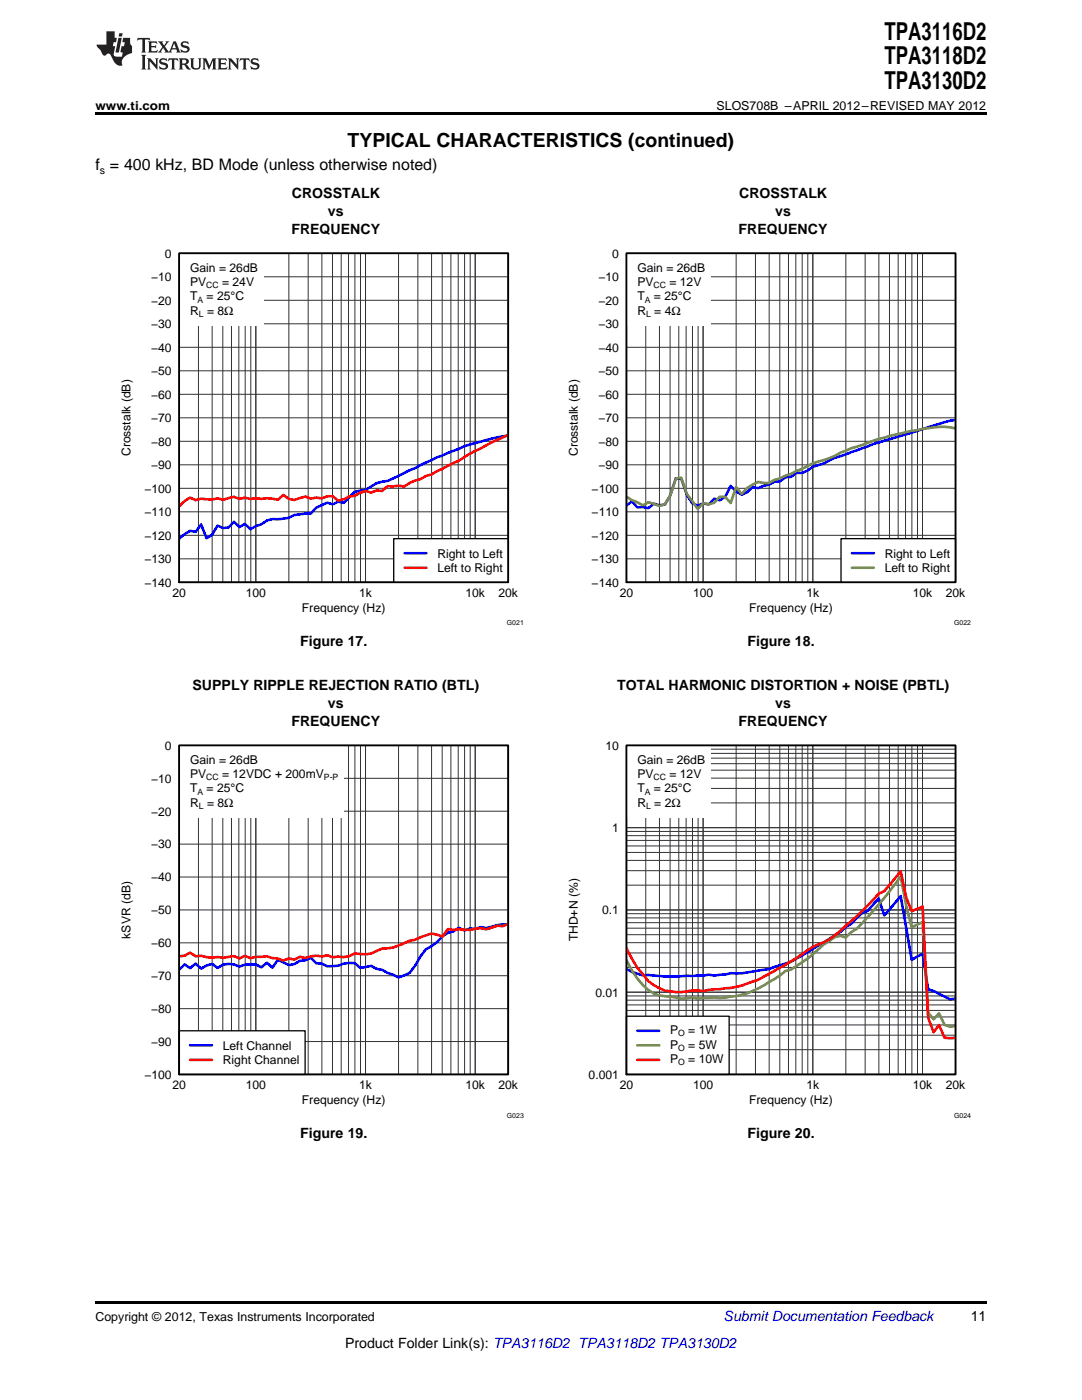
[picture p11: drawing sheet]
<svg xmlns="http://www.w3.org/2000/svg" width="216mm" height="279mm" viewBox="0 0 216 279" stroke-linecap="round" stroke-linejoin="round" font-family="sans-serif">
<g fill="#231f20">
<path d="M27.5 7.6l-.1 .5 .4-.2h.6v.1v2.1l-.2 .4h1l-.3-.4v-2.1l.1-.1h.5l.5 .2-.2-.5zM29.5 8.3l.2 .3v1.5l-.2 .4h1.8l.2-.6a1.04 1.04 0 0 1-1.3 .2v-.7h.6l.3 .2v-.6l-.3 .2h-.6v-.6l.8-.1 .4 .3-.2-.5zM31.5 8.3l.9 1.1-.9 1.1h.8l-.2-.2 .5-.7 .4 .7-.2 .2h1.5l-.1-.2 .1-.4h.9l.1 .4-.2 .2h1l-.3-.3-.7-1.9h-.5l-.9 2-.8-1 .9-1h-.8l.1 .3-.3 .5-.4-.6 .2-.2zM34.7 8.6l.4 1h-.7zM36.3 8.4a.63 .63 0 0 0-.2 .7 .63 .63 0 0 0 .6 .4l.6 .2 .1 .2a.75 .75 0 0 1-.7 .4 .75 .75 0 0 1-.6-.5l.1 .7 .1-.1a1.11 1.11 0 0 0 1.5-.6 1.13 1.13 0 0 0-1.2-.8l-.1-.4a1.04 1.04 0 0 1 1.2 .2l-.2-.5-.1 .1-.5-.2zM28.2 10.9l.2 .4v2.2l-.2 .4h1l-.3-.4v-2.2l.3-.4zM29.3 11.6l.3 .4v1.5l-.3 .4h.8l-.2-.4v-1.3l1.5 1.7v-1.9l.2-.4h-.7l.2 .4v.9l-1.1-1.3zM32 11.8a.62 .62 0 0 0-.2 .7 .62 .62 0 0 0 .6 .4l.6 .1 .1 .3a.76 .76 0 0 1-.7 .3 .76 .76 0 0 1-.6-.4l.1 .7 .1-.1a1.11 1.11 0 0 0 1.5-.6 1.13 1.13 0 0 0-1.2-.8l-.1-.4a1.04 1.04 0 0 1 1.2 .2l-.2-.6-.1 .1-.5-.1zM33.7 11.6l-.2 .6a.61 .61 0 0 1 .8-.3v1.6l-.2 .4h.9l-.2-.4v-1.6a.63 .63 0 0 1 .8 .3l-.2-.6zM35.6 11.6l.3 .4v1.5l-.3 .4h1l-.2-.2v-.8l.5 .2a.76 .76 0 0 0 1.2 .7l-1-1a.58 .58 0 0 0 .6-.5 .58 .58 0 0 0-.5-.6zM36.4 11.9h.1a.45 .45 0 0 1 .5 .1 .45 .45 0 0 1 .1 .5l-.7 .2zM37.9 11.6l.2 .2a2.17 2.17 0 0 0 .3 1.9 .99 .99 0 0 0 1.6-.6v-1.1l.2-.4h-.7l.2 .2a1.92 1.92 0 0 1-.2 1.8 .6 .6 0 0 1-.9-.5v-1.1l.2-.4zM40.4 11.6l.2 .4v1.5l-.2 .4h.7l-.2-.4v-1.4l.8 1.8 .8-1.8v1.4l-.2 .4h.9l-.2-.4v-1.5l.2-.4h-.8l-.6 1.5-.6-1.5zM43.4 11.6l.2 .4v1.5l-.2 .4h1.8l.2-.6a1.04 1.04 0 0 1-1.3 .1v-.6h.5l.4 .2v-.6l-.4 .2h-.5v-.7h.8l.3 .3-.1-.6zM45.5 11.6l.2 .4v1.5l-.2 .4h.7l-.2-.4v-1.3l1.5 1.7v-1.9l.2-.4h-.7l.2 .4v.9l-1.1-1.3zM47.9 11.6l-.1 .6a.61 .61 0 0 1 .8-.3v1.6l-.3 .4h1l-.3-.4 .1-1.6a.63 .63 0 0 1 .7 .3l-.1-.6zM50.2 11.8a.62 .62 0 0 0-.2 .7 .62 .62 0 0 0 .6 .4l.6 .1 .2 .3a.76 .76 0 0 1-.8 .3 .76 .76 0 0 1-.6-.4l.1 .7 .2-.1a1.11 1.11 0 0 0 1.5-.6 1.13 1.13 0 0 0-1.3-.8l-.1-.4a1.04 1.04 0 0 1 1.2 .2l-.1-.6-.2 .1-.5-.1z"/>
<path d="M21.2 6.3v2.6h-1.9l.1 .4 .7 .9a.91 .91 0 0 0 1 .8 .56 .56 0 0 1 .5-.3 .56 .56 0 0 1 .5 .3l.4 .8a1.53 1.53 0 0 0 1.9 1.2 1.54 1.54 0 0 1 1-2.1l.9-.3v-1.4a1.52 1.52 0 0 1-.3-1.6h-1.4l-.2 .8h.5l-.2 .8h-.4l-.2 1v.2l.4 .1-.2 .8a1.93 1.93 0 0 1-1.6-.3l.3-1.8h-.5l.2-.8h.4l.2-.8h-.4v-1.3zM23.6 7.6l-.6 2.9h.7l.6-2.9zM23.8 6.6l-.1 .7h.6l.2-.7z"/>
</g>
<path d="M35.7 50.6h65.7v65.6h-65.7z" fill="none" stroke="#000" stroke-width=".26"/>
<g fill="none" stroke="#333" stroke-width=".2">
<path d="M35.7 50.6h65.7v65.6h-65.7zM35.7 59.9h65.7M35.7 55.2h65.7M39.6 50.6v65.6M42.3 50.6v65.6M44.5 50.6v65.6M46.2 50.6v65.6M47.7 50.6v65.6M48.9 50.6v65.6M50 50.6v65.6M51 50.6v65.6M57.6 50.6v65.6"/>
<path d="M61.5 50.6v65.6M64.2 50.6v65.6M66.3 50.6v65.6M68.1 50.6v65.6M69.5 50.6v65.6M70.8 50.6v65.6M71.9 50.6v65.6M72.9 50.6v65.6M79.5 50.6v65.6M83.4 50.6v65.6M86.1 50.6v65.6M88.2 50.6v65.6"/>
<path d="M90 50.6v65.6M91.4 50.6v65.6M92.7 50.6v65.6M93.8 50.6v65.6M94.8 50.6v65.6M35.7 78.7h65.7M35.7 74h65.7M35.7 69.3h65.7M35.7 64.6h65.7M35.7 97.5h65.7M35.7 92.8h65.7M35.7 88.1h65.7"/>
<path d="M35.7 83.4h65.7M35.7 111.5h65.7M35.7 106.8h65.7M35.7 102.1h65.7"/>
</g>
<path d="M101.4 86.9a47.1 47.1 0 0 0-13.1 4l-1.1 .4-9.9 4.7-2.2 .4-2.1 1.4-2.2 .4-2.2 2.2-1.1-.3-1.1 .6-1.1-.4-2.2 1-1.1 1.2-3.3 .3-1.1 .5-1.1 .2-2.1 .1-1.1 .3-1.1 .7-1.1 .4-1.1 .6-1.1-1-1.1 .6-1.1-1.1-1.1 1.2-1.1 .1-1.1-.5-1.1 1.8-1.1 .7-1.1-2.7-1.1 1.5-1.1-.3-2.2 1.6" fill="none" stroke="#00f" stroke-width=".52"/>
<path d="M101.4 86.8l-7.6 3.8a16.5 16.5 0 0 1-4.4 2.3l-3.3 1.8-1.1 .3-1.1 .6-2.2 .8-1.1 .7-1.1-.2-1.1 .2-1.1-.1-1.1 1-1.1-.1-1 .4-1.1-.3-1.1 .3-1.1 .7-1.1 .1-1.1 .5-1.1 .3-1.1-.8h-1.1l-1.1 .3-1.1-.1-1.1 .2-1.1-.4-2.2 .7-1.1-.2-1.1-.8-1.1 .9-2.1-.3-3.3 .2-1.1-.3-1.1 .3-1.1-.5-2.2 .6-1.1-.2-1.1 .2-2.2-.2-1.1 .3-1.1-.5-1.1 .7-1.1 1.1" fill="none" stroke="#f00" stroke-width=".52"/>
<path d="M78.6 107.5h22.8v8.7h-22.8z" fill="#fff"/>
<path d="M78.6 107.5h22.8v8.7h-22.8z" fill="none" stroke="#000" stroke-width=".26"/>
<path d="M80.7 110.4h4.4" fill="none" stroke="#00f" stroke-width=".52"/>
<path d="M80.7 113.3h4.4" fill="none" stroke="#f00" stroke-width=".52"/>
<path d="M35.7 50.6h16.8v14.5h-16.8z" fill="#fff"/>
<path d="M35.7 50.6h65.7v65.6h-65.7z" fill="none" stroke="#000" stroke-width=".35"/>
<path d="M125 50.6h65.7v65.6h-65.7z" fill="none" stroke="#000" stroke-width=".26"/>
<g fill="none" stroke="#333" stroke-width=".2">
<path d="M125 50.6h65.7v65.6h-65.7zM125 59.9h65.7M125 55.2h65.7M128.9 50.6v65.6M131.6 50.6v65.6M133.7 50.6v65.6M135.4 50.6v65.6M136.9 50.6v65.6M138.2 50.6v65.6M139.3 50.6v65.6M140.3 50.6v65.6M146.9 50.6v65.6"/>
<path d="M150.7 50.6v65.6M153.5 50.6v65.6M155.6 50.6v65.6M157.3 50.6v65.6M158.8 50.6v65.6M160.1 50.6v65.6M161.2 50.6v65.6M162.2 50.6v65.6M168.8 50.6v65.6M172.6 50.6v65.6M175.4 50.6v65.6M177.5 50.6v65.6"/>
<path d="M179.2 50.6v65.6M180.7 50.6v65.6M182 50.6v65.6M183.1 50.6v65.6M184.1 50.6v65.6M125 78.7h65.7M125 74h65.7M125 69.3h65.7M125 64.6h65.7M125 97.5h65.7M125 92.8h65.7M125 88.1h65.7"/>
<path d="M125 83.4h65.7M125 111.5h65.7M125 106.8h65.7M125 102.1h65.7"/>
</g>
<path d="M190.7 83.8l-2.2 .5-9.9 3a70.1 70.1 0 0 0-9.8 3.4 13 13 0 0 0-4.4 1.8l-2.2 .6-1.1 .8-1.1 .5h-1.1l-1.1 .8h-1.1l-1.1 .9h-1l-1.1 .6-1.1 .2-1.1 .5-1.1-.2-1.1 1-1.1 .5-1.1-.6-1.1-1.1-1.1 2.1-1.1 .8-1.1-.4-1.1 1.2-1.1-.2-1.1 .4-1.1-.4-1.1-1.8-1.1-3.1-1-.2-1.1 3.4-1.1 1.9-1.1 .1-1.1-.3-1.1 .9-1.1-.2-1.1 .1-1.1-1.2-1.1 .8" fill="none" stroke="#00f" stroke-width=".52"/>
<path d="M190.7 85.5a16 16 0 0 0-7.7 .4 72.9 72.9 0 0 0-14.2 4.1l-1.1 .3a18.9 18.9 0 0 1-5.5 2.2l-4.4 2.1-1.1 .3-1.1 .6-1 .3-1.1 .6-2.2-.2-2.2 1.2-1.1 1.2-1.1-1.4-1.1 3.2-1.1-1.2-1.1-.1-1.1 1.3-1.1 .2-1.1-.2-1.1 1.2-2.2-3-1.1-3.3-1 .2-1.1 3.4-1.1 1.7-1.1 .4-2.2-.8-1.1 .7-3.3-1.8" fill="none" stroke="#6e8b3d" stroke-width=".52"/>
<path d="M167.8 107.5h22.9v8.7h-22.9z" fill="#fff"/>
<path d="M167.8 107.5h22.9v8.7h-22.9z" fill="none" stroke="#000" stroke-width=".26"/>
<path d="M170 110.4h4.3" fill="none" stroke="#00f" stroke-width=".52"/>
<path d="M170 113.3h4.3" fill="none" stroke="#6e8b3d" stroke-width=".52"/>
<path d="M125 50.6h16.8v14.5h-16.8z" fill="#fff"/>
<path d="M125 50.6h65.7v65.6h-65.7z" fill="none" stroke="#000" stroke-width=".35"/>
<path d="M35.7 148.8h65.7v65.6h-65.7z" fill="none" stroke="#000" stroke-width=".26"/>
<g fill="none" stroke="#333" stroke-width=".2">
<path d="M35.7 148.8h65.7v65.6h-65.7zM35.7 155.3h65.7M39.6 148.8v65.6M42.3 148.8v65.6M44.5 148.8v65.6M46.2 148.8v65.6M47.7 148.8v65.6M48.9 148.8v65.6M50 148.8v65.6M51 148.8v65.6M57.6 148.8v65.6M61.5 148.8v65.6"/>
<path d="M64.2 148.8v65.6M66.3 148.8v65.6M68.1 148.8v65.6M69.5 148.8v65.6M70.8 148.8v65.6M71.9 148.8v65.6M72.9 148.8v65.6M79.5 148.8v65.6M83.4 148.8v65.6M86.1 148.8v65.6M88.2 148.8v65.6M90 148.8v65.6"/>
<path d="M91.4 148.8v65.6M92.7 148.8v65.6M93.8 148.8v65.6M94.8 148.8v65.6M35.7 175h65.7M35.7 168.5h65.7M35.7 161.9h65.7M35.7 194.7h65.7M35.7 188.2h65.7M35.7 181.6h65.7M35.7 207.9h65.7M35.7 201.3h65.7"/>
</g>
<path d="M101.4 184.5a11.7 11.7 0 0 0-4.4 .7l-1.1-.2-1.1 .4-1-.1-1.1 .4-1.1-.5-1.1 .7-1.1 .3-1.1 .7-1.1 1.1-2.2 1.4-3.3 4.8-2.2 .9-3.3-1.5-1.1-.2-1-.6-2.2 .3-1.1-.9h-1.1l-1.1 .1-1.1 .4-2.2 .1-1.1-.5-1.1-.1-1.1-1.1-1.1 .5-1.1 .2-1.1 .6-1.1 .2-2.2-1.1-1 1.6-1.1-1-1.1 .9-1.1-.5h-2.2l-1.1 .4a3.9 3.9 0 0 0-4.4 .3l-1.1-.8-1.1 .3-1.1 .6-1.1-1-1.1 .9-1.1-.7-1.1 1" fill="none" stroke="#00f" stroke-width=".52"/>
<path d="M101.4 184.3l-1.1 .5-1.1-.1-2.2 .8-1.1-.3-2.1 .4-2.2-.2-1.1 .2-1.1-.2-1.1 1.5-2.2-.6-3.3 1.3-1.1 .1a14.4 14.4 0 0 1-4.4 1.6h-1.1l-1.1 .5a6 6 0 0 1-4.3 .5l-1.1 .5-1.1 .2-1.1-.1-1.1 .1-1.1-.4-1.1 .3-1.1-.2-2.2 .5-1.1-.3-1.1 .6-1.1-.2-1.1 .4-1.1-.4-1-.1-1.1-.4-2.2 .2-1.1 .2-1.1-.5-1.1 .6-1.1-.5-2.2 .4-1.1-.2-1.1 .1-2.2-.3-1.1 .1-1.1-.8-1.1 .6-1.1 .1" fill="none" stroke="#f00" stroke-width=".52"/>
<path d="M35.7 205.7h25.2v8.7h-25.2z" fill="#fff"/>
<path d="M35.7 205.7h25.2v8.7h-25.2z" fill="none" stroke="#000" stroke-width=".26"/>
<path d="M37.9 208.6h4.4" fill="none" stroke="#00f" stroke-width=".52"/>
<path d="M37.9 211.5h4.4" fill="none" stroke="#f00" stroke-width=".52"/>
<path d="M35.7 148.8h32.9v14.5h-32.9z" fill="#fff"/>
<path d="M35.7 148.8h65.7v65.6h-65.7z" fill="none" stroke="#000" stroke-width=".35"/>
<path d="M125 148.8h65.7v65.6h-65.7z" fill="none" stroke="#000" stroke-width=".26"/>
<g fill="none" stroke="#333" stroke-width=".2">
<path d="M125 148.8h65.7v65.6h-65.7zM125 157.3h65.7M125 155.3h65.7M125 153.7h65.7M125 152.4h65.7M125 151.3h65.7M125 150.4h65.7M125 149.5h65.7M128.9 148.8v65.6M131.6 148.8v65.6M133.7 148.8v65.6M135.4 148.8v65.6"/>
<path d="M136.9 148.8v65.6M138.2 148.8v65.6M139.3 148.8v65.6M140.3 148.8v65.6M146.9 148.8v65.6M150.7 148.8v65.6M153.5 148.8v65.6M155.6 148.8v65.6M157.3 148.8v65.6M158.8 148.8v65.6M160.1 148.8v65.6M161.2 148.8v65.6"/>
<path d="M162.2 148.8v65.6M168.8 148.8v65.6M172.6 148.8v65.6M175.4 148.8v65.6M177.5 148.8v65.6M179.2 148.8v65.6M180.7 148.8v65.6M182 148.8v65.6M183.1 148.8v65.6M184.1 148.8v65.6M125 176.7h65.7M125 173.8h65.7"/>
<path d="M125 171.7h65.7M125 170.1h65.7M125 168.8h65.7M125 167.7h65.7M125 166.8h65.7M125 165.9h65.7M125 165.2h65.7M125 160.2h65.7M125 199.6h65.7M125 198.8h65.7M125 198h65.7M125 193.1h65.7"/>
<path d="M125 190.2h65.7M125 188.1h65.7M125 186.5h65.7M125 185.2h65.7M125 184.1h65.7M125 183.2h65.7M125 182.3h65.7M125 181.6h65.7M125 209.5h65.7M125 206.6h65.7M125 204.5h65.7M125 203h65.7"/>
<path d="M125 201.7h65.7M125 200.6h65.7"/>
</g>
<path d="M125 193.4l1.1 .6 2.2 .6h1.1l3.3 .3 7.6-.2 1.1-.2 1.1 .2 3.3-.5a28.9 28.9 0 0 0 6.6-.7 23.4 23.4 0 0 0 8.7-3.5l6.6-4 1.1-1 1.1-.6 2.2-2.2 1.1-.4 2.1-2.5 1.1 3.4 3.3-3.9 2.2 12.8 2.2-1.2 1.1 7 1.1 .4 3.3 1.6 1.1-.1" fill="none" stroke="#00f" stroke-width=".52"/>
<path d="M125 191.6a14.8 14.8 0 0 0 5.5 6.7l1.1 .4 4.3 .6 2.2-.3 1.1 .3 3.3-.3a16.9 16.9 0 0 0 11-3l2.1-1.3 1.1-.9 1.1-.3 1.1-.7a26.6 26.6 0 0 0 5.5-4.3l2.2-1.5 1.1-.2 1.1 .3 1.1-1.1 1.1-.7a107.2 107.2 0 0 0 8.7-10.3l1.1 5.7 1.1 4.4 2.2-1.1 1.1 18.1 1.1 1.3 1.1-1.2 1.1 2.4 1.1 .3 1.1-.2" fill="none" stroke="#6e8b3d" stroke-width=".52"/>
<path d="M125 189.2a22.2 22.2 0 0 0 4.4 6.6 8.8 8.8 0 0 0 5.5 2.2h1l2.2-.4 2.2 .2 2.2-.4a25.1 25.1 0 0 0 13.1-4.3l3.3-1.9a18.1 18.1 0 0 1 5.5-3.1 34.8 34.8 0 0 0 6.6-5.3l4.3-4.4 1.1-.6 3.3-3.9 1.1 5.2 1.1 2.8 2.2-1 1.1 22.2 1.1 2.9 1.1-1.4 1.1 2.5h2.2" fill="none" stroke="#f00" stroke-width=".52"/>
<path d="M125 202.8h20.5v11.6h-20.5z" fill="#fff"/>
<path d="M125 202.8h20.5v11.6h-20.5z" fill="none" stroke="#000" stroke-width=".26"/>
<path d="M127.2 205.7h4.3" fill="none" stroke="#00f" stroke-width=".52"/>
<path d="M127.2 208.6h4.3" fill="none" stroke="#6e8b3d" stroke-width=".52"/>
<path d="M127.2 211.5h4.3" fill="none" stroke="#f00" stroke-width=".52"/>
<path d="M125 148.8h16.8v14.5h-16.8z" fill="#fff"/>
<path d="M125 148.8h65.7v65.6h-65.7z" fill="none" stroke="#000" stroke-width=".35"/>
<path d="M19 259.7h177.8v.5h-177.8z" fill="#000"/>
<g fill="#fff">
<path d="M156.1 228.9h.4v.7h-.4z"/>
<path d="M66.9 228.9h.3v.7h-.3z"/>
<path d="M156.1 130.7h.4v.7h-.4z"/>
<path d="M66.9 130.7h.3v.7h-.3z"/>
</g>
<path d="M19 22.5h177.8v.5h-177.8z" fill="#000"/>
<g font-size="4.9">
<text x="176.5" y="7.9">TPA3116D2</text>
<text x="176.5" y="12.8">TPA3118D2</text>
<text x="176.5" y="17.8">TPA3130D2</text>
</g>
<text font-size="3.9" x="69.4" y="29.3">TYPICAL CHARACTERISTICS (continued)</text>
<text font-size="3.2" x="19" y="34">f = 400 kHz, BD Mode (unless otherwise noted)</text>
<g font-size="2.8">
<text x="58.2" y="39.5">CROSSTALK</text>
<text x="147.5" y="39.5">CROSSTALK</text>
<text x="58.1" y="46.7">FREQUENCY</text>
<text x="65.4" y="43.1">vs</text>
<text x="147.4" y="46.7">FREQUENCY</text>
<text x="154.7" y="43.1">vs</text>
<text x="59.9" y="128.9">Figure 17.</text>
<text x="149.2" y="128.9">Figure 18.</text>
<text x="38.4" y="137.7">SUPPLY RIPPLE REJECTION RATIO (BTL)</text>
<text x="123.2" y="137.7">TOTAL HARMONIC DISTORTION + NOISE (PBTL)</text>
<text x="65.4" y="141.3">vs</text>
<text x="154.7" y="141.3">vs</text>
<text x="58.1" y="144.9">FREQUENCY</text>
<text x="147.4" y="144.9">FREQUENCY</text>
<text x="59.9" y="227.1">Figure 19.</text>
<text x="149.2" y="227.1">Figure 20.</text>
<text x="193.7" y="263.6">11</text>
<text x="68.9" y="269">Product Folder Link(s): TPA3116D2 TPA3118D2 TPA3130D2</text>
</g>
<text font-size="2.8" fill="#0000c8" x="144.4" y="263.6">Submit Documentation Feedback</text>
<g font-size="2.5">
<text x="19" y="21.9">www.ti.com</text>
<text x="143" y="21.9">SLOS708B –APRIL 2012–REVISED MAY 2012</text>
<text x="19" y="263.6">Copyright © 2012, Texas Instruments Incorporated</text>
</g>
<g font-size="2.4">
<text x="32.9" y="51.4">0</text>
<text x="122.2" y="51.4">0</text>
<text x="30.2" y="56.1">−10</text>
<text x="37.9" y="54.3">Gain = 26dB</text>
<text x="37.9" y="57">PV</text>
<text x="37.9" y="59.9">T</text>
<text x="41.2" y="59.9">= 25°C</text>
<text x="44.3" y="57">= 24V</text>
<text x="119.4" y="56.1">−10</text>
<text x="127.2" y="54.3">Gain = 26dB</text>
<text x="127.2" y="57">PV</text>
<text x="127.2" y="59.9">T</text>
<text x="130.5" y="59.9">= 25°C</text>
<text x="133.6" y="57">= 12V</text>
<text x="30.2" y="65.5">−30</text>
<text x="30.2" y="60.8">−20</text>
<text x="37.9" y="62.8">R</text>
<text x="41.3" y="62.8">= 8</text>
<text x="44.7" y="62.8">Ω</text>
<text x="119.4" y="65.5">−30</text>
<text x="119.4" y="60.8">−20</text>
<text x="127.2" y="62.8">R</text>
<text x="130.6" y="62.8">= 4</text>
<text x="134" y="62.8">Ω</text>
<text x="30.2" y="70.2">−40</text>
<text x="119.4" y="70.2">−40</text>
<text x="30.2" y="74.9">−50</text>
<text x="119.4" y="74.9">−50</text>
<text x="30.2" y="79.6">−60</text>
<text x="119.4" y="79.6">−60</text>
<text x="30.2" y="88.9">−80</text>
<text x="30.2" y="84.3">−70</text>
<text x="119.4" y="88.9">−80</text>
<text x="119.4" y="84.3">−70</text>
<text x="26" y="91" transform="rotate(-90 26 91)">Crosstalk (dB)</text>
<text x="30.2" y="93.6">−90</text>
<text x="115.3" y="91" transform="rotate(-90 115.3 91)">Crosstalk (dB)</text>
<text x="119.4" y="93.6">−90</text>
<text x="28.8" y="98.3">−100</text>
<text x="118.1" y="98.3">−100</text>
<text x="28.8" y="107.7">−120</text>
<text x="28.8" y="103">−110</text>
<text x="118.1" y="107.7">−120</text>
<text x="118.1" y="103">−110</text>
<text x="28.8" y="112.4">−130</text>
<text x="87.3" y="111.3">Right to Left</text>
<text x="118.1" y="112.4">−130</text>
<text x="176.5" y="111.3">Right to Left</text>
<text x="28.8" y="117.1">−140</text>
<text x="34.4" y="119.2">20</text>
<text x="49" y="119.2">100</text>
<text x="71.7" y="119.2">1k</text>
<text x="87.3" y="114.2">Left to Right</text>
<text x="92.9" y="119.2">10k</text>
<text x="99.5" y="119.2">20k</text>
<text x="118.1" y="117.1">−140</text>
<text x="123.7" y="119.2">20</text>
<text x="138.3" y="119.2">100</text>
<text x="160.9" y="119.2">1k</text>
<text x="176.5" y="114.2">Left to Right</text>
<text x="182.1" y="119.2">10k</text>
<text x="188.7" y="119.2">20k</text>
<text x="60.2" y="122.2">Frequency (Hz)</text>
<text x="149.5" y="122.2">Frequency (Hz)</text>
<text x="32.9" y="149.6">0</text>
<text x="120.8" y="149.6">10</text>
<text x="37.9" y="152.5">Gain = 26dB</text>
<text x="37.9" y="155.2">PV</text>
<text x="44.3" y="155.2">= 12VDC + 200mV</text>
<text x="127.2" y="152.5">Gain = 26dB</text>
<text x="127.2" y="155.2">PV</text>
<text x="133.6" y="155.2">= 12V</text>
<text x="30.2" y="156.2">−10</text>
<text x="37.9" y="161">R</text>
<text x="37.9" y="158.1">T</text>
<text x="41.2" y="158.1">= 25°C</text>
<text x="41.3" y="161">= 8</text>
<text x="44.7" y="161">Ω</text>
<text x="127.2" y="161">R</text>
<text x="127.2" y="158.1">T</text>
<text x="130.5" y="158.1">= 25°C</text>
<text x="130.6" y="161">= 2</text>
<text x="134" y="161">Ω</text>
<text x="30.2" y="162.8">−20</text>
<text x="122.2" y="166">1</text>
<text x="30.2" y="169.3">−30</text>
<text x="30.2" y="175.9">−40</text>
<text x="30.2" y="182.5">−50</text>
<text x="120.1" y="182.5">0.1</text>
<text x="26" y="187.3" transform="rotate(-90 26 187.3)">kSVR (dB)</text>
<text x="30.2" y="189">−60</text>
<text x="115.3" y="187.9" transform="rotate(-90 115.3 187.9)">THD+N (%)</text>
<text x="30.2" y="195.6">−70</text>
<text x="30.2" y="202.2">−80</text>
<text x="118.8" y="198.9">0.01</text>
<text x="30.2" y="208.7">−90</text>
<text x="44.5" y="209.5">Left Channel</text>
<text x="133.7" y="206.3">P</text>
<text x="133.7" y="209.3">P</text>
<text x="137.3" y="206.3">= 1W</text>
<text x="137.3" y="209.3">= 5W</text>
<text x="28.8" y="215.3">−100</text>
<text x="44.5" y="212.4">Right Channel</text>
<text x="117.5" y="215.3">0.001</text>
<text x="133.7" y="212.2">P</text>
<text x="137.3" y="212.2">= 10W</text>
<text x="34.4" y="217.4">20</text>
<text x="49" y="217.4">100</text>
<text x="60.2" y="220.4">Frequency (Hz)</text>
<text x="71.7" y="217.4">1k</text>
<text x="92.9" y="217.4">10k</text>
<text x="99.5" y="217.4">20k</text>
<text x="123.7" y="217.4">20</text>
<text x="138.3" y="217.4">100</text>
<text x="149.5" y="220.4">Frequency (Hz)</text>
<text x="160.9" y="217.4">1k</text>
<text x="182.1" y="217.4">10k</text>
<text x="188.7" y="217.4">20k</text>
</g>
<text font-size="2.1" x="19.9" y="34.6">s</text>
<g font-size="1.7">
<text x="41.2" y="57.4">CC</text>
<text x="130.4" y="57.4">CC</text>
<text x="39.4" y="60.4">A</text>
<text x="39.7" y="63.3">L</text>
<text x="128.7" y="60.4">A</text>
<text x="128.9" y="63.3">L</text>
<text x="41.2" y="155.7">CC</text>
<text x="64.6" y="155.7">P-P</text>
<text x="130.4" y="155.6">CC</text>
<text x="39.4" y="158.6">A</text>
<text x="39.7" y="161.5">L</text>
<text x="128.7" y="158.6">A</text>
<text x="128.9" y="161.5">L</text>
<text x="135.3" y="206.8">O</text>
<text x="135.3" y="209.7">O</text>
<text x="135.3" y="212.6">O</text>
</g>
<g font-size="1.4">
<text x="101.2" y="124.8">G021</text>
<text x="190.4" y="124.8">G022</text>
<text x="101.2" y="223">G023</text>
<text x="190.4" y="223">G024</text>
</g>
</svg>
